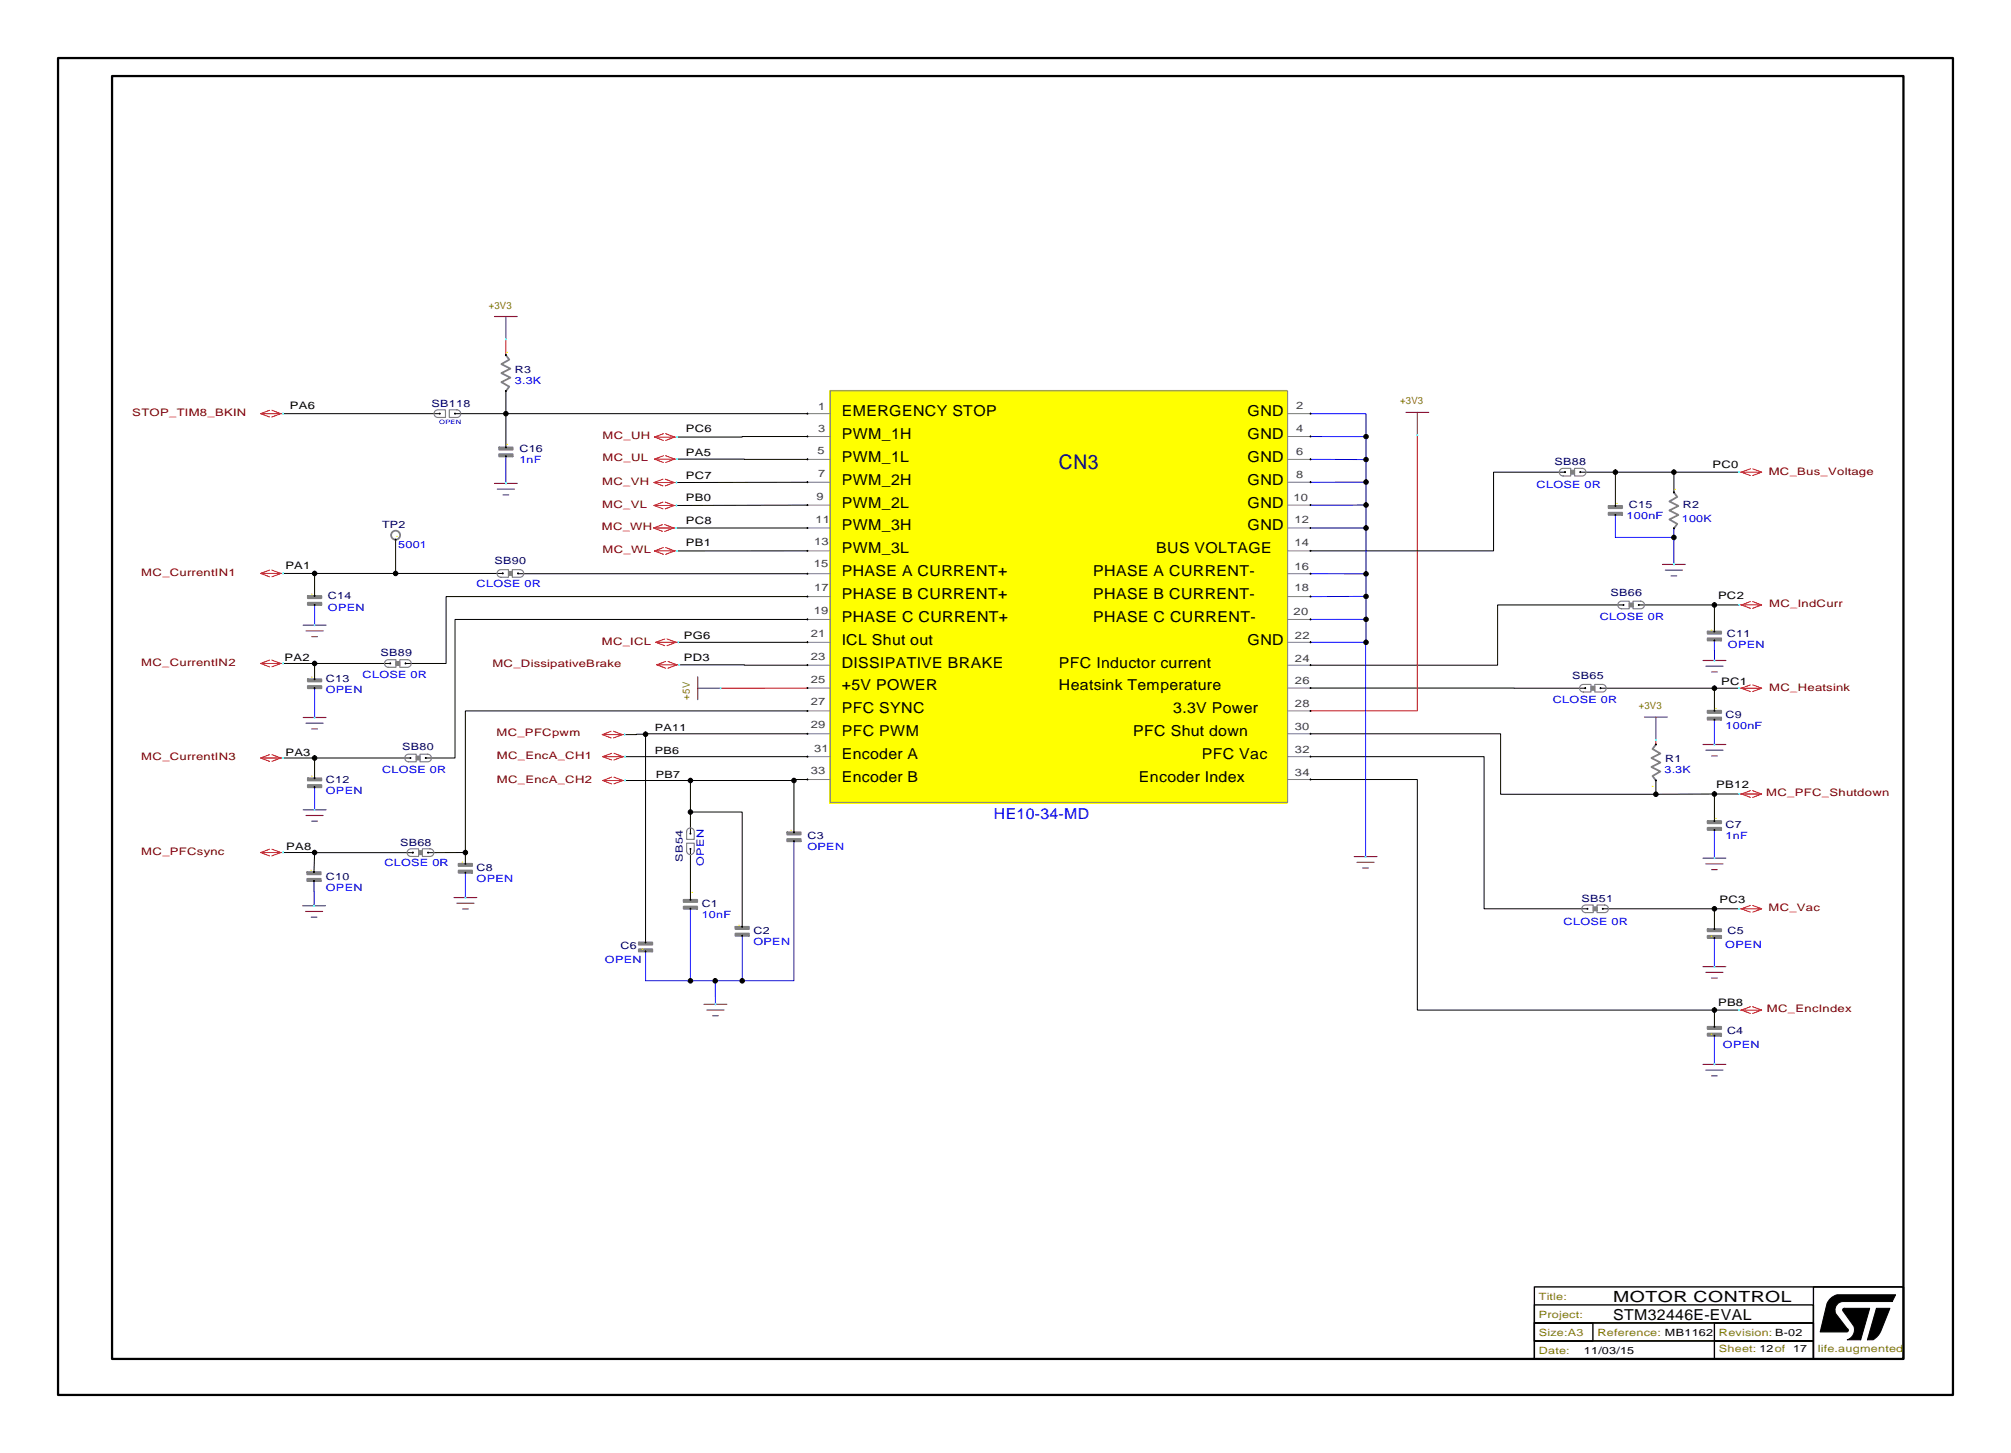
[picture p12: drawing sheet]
<svg xmlns="http://www.w3.org/2000/svg" width="447mm" height="323mm" viewBox="0 0 447 323" stroke-linecap="round" stroke-linejoin="round" font-family="sans-serif">
<g fill="none" stroke="#000" stroke-width=".22">
<path d="M62.9 91.9h34.8M101.1 91.9h78.3M112.4 86.9v12.5M179.4 97l-29 .1M87.9 119.9v7.5M150.2 117.3h29.2M150.4 102l29 .1M179.4 107.1l-29.1 .1M179.4 112.2l-29.1 .1M347.7 104.9h-15.9v17.5h-40.6M351.1 104.9h35.3M358.9 104.9v7.5"/>
<path d="M371.9 104.9v4.5M62.9 127.4h48.8M69.9 127.4v5M115.1 127.4l64.3 .1M179.4 132.5h-80.3v14.9h-9M179.4 137.6h-78.3v30.8h-6.5M179.4 122.4h-29M360.7 134.4h-28v13.4h-41.5M364.1 134.4h22.3M380.9 134.4v5.9M62.9 147.4h23.8M69.9 147.4v3.5"/>
<path d="M150.7 142.7h28.7M150.9 147.7l28.5 .1M179.4 157.9h-76v31.5M291.2 152.9h61M355.6 152.9h30.8M380.9 152.9v5M62.9 168.4h28.3M69.9 168.4v4.5M138.9 173.4h37.5M138.9 168.1h40.5M143.4 163.1l-4.6 .1M153.4 173.4v11.8"/>
<path d="M176.4 173.4v11.5M179.4 173.2h-3v.2M179.4 163h-36v46.4M291.2 168.1h38.5v33.8h23M291.2 173.2h23.7v51.2h66M291.2 163h42.2v13.4h34.5M367.9 173.4v3h13M380.9 176.4v6M380.9 176.4h5.5M62.9 189.4h7M69.9 189.4h21.8M69.9 189.4l-.1 4.3"/>
<path d="M103.4 189.4v2.5M103.4 189.4h-8.3M153.4 180.4h11.5v25.5M153.4 188.6v11.3M356.1 201.9h30.3M380.9 201.9v4.5M380.9 224.4v3.7M380.9 224.4h5.5"/>
</g>
<g fill="none" stroke="#00f" stroke-width=".22">
<path d="M291.2 91.9h12.3v5.1M291.2 97h12.3M303.5 97v5.1M112.4 101.4v6M291.2 117.3h12.3M291.2 102.1h12.3M303.5 102.1v5h-12.3M303.5 107.1v20.4M303.5 112.2h-12.3M358.9 114.4v5h13M371.9 117.4v8M69.9 134.4v4.5"/>
<path d="M291.2 127.5h12.3M303.5 132.5v5.1h-12.3M303.5 127.5v5M303.5 137.6v5.1M303.5 132.5h-12.3M69.9 152.9v6.5M291.2 142.7h12.3M303.5 142.7l-.1 47.6M380.9 142.3v4.4M380.9 159.9v5.5M69.9 174.9v5M69.8 195.7v5.5"/>
<path d="M103.4 193.9v5.5M176.4 186.9v31h-11.5M380.9 184.4v6.2M143.4 211.4v6.5h10M153.4 201.9v16M153.4 217.9h11.5M158.9 217.9l.1 5.2M164.9 207.9v10M380.9 208.4v6.3M380.9 230.1v6.4"/>
</g>
<g fill="none" stroke="#f00" stroke-width=".22">
<path d="M112.4 75.4v3.5M57.9 91.9l2 .7M59.9 91.1l-2 .8h5M60.4 91.1l2 .8-2 .7M145.4 97.1l2 .7M147.4 96.3l-2 .8h5M147.9 96.3l2 .8-2 .7M314.9 96.7v61.2h-23.7M145.2 117.3l2 .7M145.3 107.2l2 .7M145.3 112.3l2 .7M145.4 102l2 .7"/>
<path d="M147.2 116.5l-2 .8h5M147.3 106.4l-2 .8h5M147.3 111.5l-2 .8h5M147.4 101.2l-2 .8h5M147.7 116.5l2 .8-2 .7M147.8 106.4l2 .8-2 .7M147.8 111.5l2 .8-2 .7M147.9 101.2l2 .8-2 .7M386.4 104.9h5l-2 .7M388.9 104.1l-2 .8 2 .7M389.4 104.1l2 .8M57.9 127.4l2 .7"/>
<path d="M59.9 126.6l-2 .8h5M60.4 126.6l2 .8-2 .7M145.4 122.4l2 .7M147.4 121.6l-2 .8h5M147.9 121.6l2 .8-2 .7M386.4 134.4h5l-2 .7M388.9 133.6l-2 .8 2 .7M389.4 133.6l2 .8M57.9 147.4l2 .7M59.9 146.6l-2 .8h5M60.4 146.6l2 .8-2 .7M145.7 142.7l2 .7"/>
<path d="M145.9 147.7l2 .7M147.7 141.9l-2 .8h5M147.9 146.9l-2 .8h5M148.2 141.9l2 .8-2 .7M148.4 146.9l2 .8-2 .7M179.4 152.9h-19.3M386.4 152.9h5l-2 .7M388.9 152.1l-2 .8 2 .7M389.4 152.1l2 .8M57.9 168.4l2 .7M59.9 167.6l-2 .8h5M60.4 167.6l2 .8-2 .7"/>
<path d="M133.8 163.2l2 .7M133.9 173.4l2 .7M133.9 168.1l2 .7M135.8 162.4l-2 .8h5M135.9 172.6l-2 .8h5M135.9 167.3l-2 .8h5M136.3 162.4l2 .8-2 .7M136.4 172.6l2 .8-2 .7M136.4 167.3l2 .8-2 .7M367.9 164.4v1M386.4 176.4h5l-2 .7M388.9 175.6l-2 .8 2 .7"/>
<path d="M389.4 175.6l2 .8M57.9 189.4l2 .7M59.9 188.6l-2 .8h5M60.4 188.6l2 .8-2 .7M386.4 201.9h5l-2 .7M388.9 201.1l-2 .8 2 .7M389.4 201.1l2 .8M386.4 224.4h5l-2 .7M388.9 223.6l-2 .8 2 .7M389.4 223.6l2 .8"/>
</g>
<path d="M184.4 86.8h101.5v91.6h-101.5z" fill-rule="evenodd" fill="#ff0" stroke="#ff0" stroke-width=".38"/>
<g fill="#000" stroke="#000" stroke-width=".22">
<path d="M409.5 290.7l5.9-.1-2 7h-3a2.37 2.37 0 0 0 1.5-3l-2.5-3.5z" fill-rule="evenodd"/>
<path d="M416.9 290.6h3l-2 5-.5 1a2.34 2.34 0 0 1-2.5 1z" fill-rule="evenodd"/>
<path d="M406.8 288.4l1.3-.8h13l-.7 1.5h-11a1.88 1.88 0 0 0-1.5 2.8l2.5 3.2a.4 .4 0 0 1 .3 .4 .4 .4 0 0 1-.3 .4h-6l1.5-6.3z" fill-rule="evenodd"/>
<circle cx="112.4" cy="78.9" r=".1"/>
<circle cx="97.7" cy="91.9" r=".1"/>
<circle cx="101.1" cy="91.9" r=".1"/>
<circle cx="112.4" cy="86.9" r=".1"/>
<circle cx="112.4" cy="91.9" r=".5"/>
<circle cx="112.4" cy="99.4" r=".1"/>
<circle cx="179.4" cy="91.9" r=".1"/>
<circle cx="179.4" cy="97" r=".1"/>
<circle cx="291.2" cy="91.9" r=".1"/>
<circle cx="291.2" cy="97" r=".1"/>
<circle cx="303.5" cy="97" r=".5"/>
<circle cx="87.9" cy="119.9" r=".1"/>
<circle cx="112.4" cy="101.4" r=".1"/>
<circle cx="179.4" cy="107.1" r=".1"/>
<circle cx="179.4" cy="102.1" r=".1"/>
<circle cx="179.4" cy="112.2" r=".1"/>
<circle cx="179.4" cy="117.3" r=".1"/>
<circle cx="291.2" cy="112.2" r=".1"/>
<circle cx="291.2" cy="102.1" r=".1"/>
<circle cx="291.2" cy="107.1" r=".1"/>
<circle cx="291.2" cy="117.3" r=".1"/>
<circle cx="303.5" cy="107.1" r=".5"/>
<circle cx="303.5" cy="102.1" r=".5"/>
<circle cx="303.5" cy="117.3" r=".5"/>
<circle cx="303.5" cy="112.2" r=".5"/>
<circle cx="347.7" cy="104.9" r=".1"/>
<circle cx="351.1" cy="104.9" r=".1"/>
<circle cx="358.9" cy="104.9" r=".5"/>
<circle cx="358.9" cy="114.4" r=".1"/>
<circle cx="358.9" cy="112.4" r=".1"/>
<circle cx="371.9" cy="104.9" r=".5"/>
<circle cx="371.9" cy="119.4" r=".5"/>
<circle cx="371.9" cy="117.4" r=".1"/>
<circle cx="371.9" cy="109.4" r=".1"/>
<circle cx="69.9" cy="127.4" r=".5"/>
<circle cx="69.9" cy="132.4" r=".1"/>
<circle cx="69.9" cy="134.4" r=".1"/>
<circle cx="87.9" cy="127.4" r=".5"/>
<circle cx="111.7" cy="127.4" r=".1"/>
<circle cx="115.1" cy="127.4" r=".1"/>
<circle cx="179.4" cy="122.4" r=".1"/>
<circle cx="179.4" cy="127.5" r=".1"/>
<circle cx="179.4" cy="137.6" r=".1"/>
<circle cx="179.4" cy="132.5" r=".1"/>
<circle cx="291.2" cy="122.4" r=".1"/>
<circle cx="291.2" cy="132.5" r=".1"/>
<circle cx="291.2" cy="127.5" r=".1"/>
<circle cx="291.2" cy="137.6" r=".1"/>
<circle cx="303.5" cy="127.5" r=".5"/>
<circle cx="303.5" cy="137.6" r=".5"/>
<circle cx="303.5" cy="132.5" r=".5"/>
<circle cx="360.7" cy="134.4" r=".1"/>
<circle cx="364.1" cy="134.4" r=".1"/>
<circle cx="380.9" cy="134.4" r=".5"/>
<circle cx="69.9" cy="147.4" r=".5"/>
<circle cx="69.9" cy="150.9" r=".1"/>
<circle cx="69.9" cy="152.9" r=".1"/>
<circle cx="86.7" cy="147.4" r=".1"/>
<circle cx="90.1" cy="147.4" r=".1"/>
<circle cx="179.4" cy="142.7" r=".1"/>
<circle cx="179.4" cy="147.8" r=".1"/>
<circle cx="179.4" cy="152.9" r=".1"/>
<circle cx="179.4" cy="157.9" r=".1"/>
<circle cx="291.2" cy="147.8" r=".1"/>
<circle cx="291.2" cy="142.7" r=".1"/>
<circle cx="291.2" cy="152.9" r=".1"/>
<circle cx="291.2" cy="157.9" r=".1"/>
<circle cx="303.5" cy="142.7" r=".5"/>
<circle cx="352.2" cy="152.9" r=".1"/>
<circle cx="355.6" cy="152.9" r=".1"/>
<circle cx="380.9" cy="140.3" r=".1"/>
<circle cx="380.9" cy="157.9" r=".1"/>
<circle cx="380.9" cy="142.3" r=".1"/>
<circle cx="380.9" cy="152.9" r=".5"/>
<circle cx="380.9" cy="159.9" r=".1"/>
<circle cx="69.9" cy="168.4" r=".5"/>
<circle cx="69.9" cy="172.9" r=".1"/>
<circle cx="69.9" cy="174.9" r=".1"/>
<circle cx="91.2" cy="168.4" r=".1"/>
<circle cx="94.6" cy="168.4" r=".1"/>
<circle cx="143.4" cy="163.1" r=".5"/>
<circle cx="153.4" cy="173.4" r=".5"/>
<circle cx="176.4" cy="173.4" r=".5"/>
<circle cx="179.4" cy="163" r=".1"/>
<circle cx="179.4" cy="168.1" r=".1"/>
<circle cx="179.4" cy="173.2" r=".1"/>
<circle cx="291.2" cy="163" r=".1"/>
<circle cx="291.2" cy="168.1" r=".1"/>
<circle cx="291.2" cy="173.2" r=".1"/>
<circle cx="367.9" cy="176.5" r=".5"/>
<circle cx="367.9" cy="165.4" r=".1"/>
<circle cx="367.9" cy="173.4" r=".1"/>
<circle cx="380.9" cy="176.4" r=".5"/>
<circle cx="69.8" cy="195.7" r=".1"/>
<circle cx="69.8" cy="193.7" r=".1"/>
<circle cx="69.9" cy="189.4" r=".5"/>
<circle cx="91.7" cy="189.4" r=".1"/>
<circle cx="95.1" cy="189.4" r=".1"/>
<circle cx="103.4" cy="189.4" r=".5"/>
<circle cx="103.4" cy="191.9" r=".1"/>
<circle cx="103.4" cy="193.9" r=".1"/>
<circle cx="153.4" cy="185.2" r=".1"/>
<circle cx="153.4" cy="180.4" r=".5"/>
<circle cx="153.4" cy="199.9" r=".1"/>
<circle cx="153.4" cy="188.6" r=".1"/>
<circle cx="176.4" cy="184.9" r=".1"/>
<circle cx="176.4" cy="186.9" r=".1"/>
<circle cx="380.9" cy="182.4" r=".1"/>
<circle cx="380.9" cy="184.4" r=".1"/>
<circle cx="143.4" cy="211.4" r=".1"/>
<circle cx="143.4" cy="209.4" r=".1"/>
<circle cx="153.4" cy="217.9" r=".5"/>
<circle cx="153.4" cy="201.9" r=".1"/>
<circle cx="158.9" cy="217.9" r=".5"/>
<circle cx="164.9" cy="205.9" r=".1"/>
<circle cx="164.9" cy="217.9" r=".5"/>
<circle cx="164.9" cy="207.9" r=".1"/>
<circle cx="352.7" cy="201.9" r=".1"/>
<circle cx="356.1" cy="201.9" r=".1"/>
<circle cx="380.9" cy="206.4" r=".1"/>
<circle cx="380.9" cy="201.9" r=".5"/>
<circle cx="380.9" cy="208.4" r=".1"/>
<circle cx="380.9" cy="228.1" r=".1"/>
<circle cx="380.9" cy="230.1" r=".1"/>
<circle cx="380.9" cy="224.4" r=".5"/>
</g>
<path d="M340.9 297.9h62v4h-62zM340.9 293.9h62v4h-62zM340.9 293.9h13v4h-13zM340.9 289.9h62v4h-62zM340.9 285.9h82v16h-82zM380.9 293.9h22v4h-22zM380.9 297.9h22v4h-22zM402.9 285.9h20v16h-20z" fill="none" stroke="#000" stroke-width=".3"/>
<path d="M12.9 12.9h421v297h-421zM24.9 16.9h398v285h-398z" fill="none" stroke="#000" stroke-width=".5"/>
<g fill="#0ff" stroke="#0ff" stroke-width=".22">
<circle cx="150.4" cy="122.4" r=".1"/>
<circle cx="62.9" cy="91.9" r=".1"/>
<circle cx="138.9" cy="173.4" r=".1"/>
<circle cx="150.9" cy="147.7" r=".1"/>
<circle cx="386.4" cy="104.9" r=".1"/>
<circle cx="386.4" cy="134.4" r=".1"/>
<circle cx="386.4" cy="152.9" r=".1"/>
<circle cx="386.4" cy="176.4" r=".1"/>
<circle cx="150.4" cy="97.1" r=".1"/>
<circle cx="386.4" cy="224.4" r=".1"/>
<circle cx="150.4" cy="102" r=".1"/>
<circle cx="150.3" cy="107.2" r=".1"/>
<circle cx="62.9" cy="147.4" r=".1"/>
<circle cx="150.2" cy="117.3" r=".1"/>
<circle cx="386.4" cy="201.9" r=".1"/>
<circle cx="62.9" cy="168.4" r=".1"/>
<circle cx="150.3" cy="112.3" r=".1"/>
<circle cx="62.9" cy="189.4" r=".1"/>
<circle cx="150.7" cy="142.7" r=".1"/>
<circle cx="62.9" cy="127.4" r=".1"/>
<circle cx="138.8" cy="163.2" r=".1"/>
<circle cx="138.9" cy="168.1" r=".1"/>
<circle cx="303.4" cy="190.3" r=".1"/>
<circle cx="160.1" cy="152.9" r=".1"/>
<circle cx="380.9" cy="190.6" r=".1"/>
<circle cx="380.9" cy="165.4" r=".1"/>
<circle cx="69.8" cy="201.2" r=".1"/>
<circle cx="69.9" cy="138.9" r=".1"/>
<circle cx="112.4" cy="107.4" r=".1"/>
<circle cx="112.4" cy="75.4" r=".1"/>
<circle cx="380.9" cy="146.7" r=".1"/>
<circle cx="103.4" cy="199.4" r=".1"/>
<circle cx="367.9" cy="164.4" r=".1"/>
<circle cx="371.9" cy="125.4" r=".1"/>
<circle cx="159" cy="223.1" r=".1"/>
<circle cx="380.9" cy="236.5" r=".1"/>
<circle cx="380.9" cy="214.7" r=".1"/>
<circle cx="314.9" cy="96.7" r=".1"/>
<circle cx="69.9" cy="179.9" r=".1"/>
<circle cx="69.9" cy="159.4" r=".1"/>
</g>
<g fill="none" stroke="#800080" stroke-width=".25">
<path d="M109.9 70.3h5M112.4 70.3v5.1M312.4 91.6h5M314.9 91.6v5.1M109.9 107.4h5M110.5 108.7h3.8M111.8 109.9h1.2M67.4 138.9h5M369.4 125.4h5M370 126.7h3.8M371.3 127.9h1.2M67.4 159.4h5"/>
<path d="M68 140.2h3.8M69.3 141.4h1.2M155 150.4v5M155 152.9h5.1M365.4 159.3h5M367.9 159.3v5.1M378.4 146.7h5M379 148h3.8M380.3 149.3h1.2M67.4 179.9h5M68 160.7h3.8M69.3 161.9h1.2"/>
<path d="M378.4 165.4h5M379 166.7h3.8M380.3 167.9h1.2M68 181.2h3.8M69.3 182.4h1.2M100.9 199.4h5M300.9 190.3h5M301.5 191.6h3.8M302.8 192.8h1.2M378.4 190.6h5M379 191.9h3.8M380.3 193.2h1.2"/>
<path d="M67.2 201.2h5.1M67.9 202.5h3.8M69.1 203.8h1.3M101.5 200.7h3.8M102.8 201.9h1.2M378.4 214.7h5M379 216h3.8M380.3 217.3h1.2M156.4 223.1h5.1M157 224.4h3.9M158.3 225.7h1.3M378.4 236.5h5"/>
<path d="M379 237.7h3.8M380.3 239h1.2"/>
</g>
<g fill="#808080" stroke="#808080" stroke-width=".4">
<path d="M68.4 132.4h3v.5h-3z" fill-rule="evenodd"/>
<path d="M68.4 133.9h3v.5h-3z" fill-rule="evenodd"/>
<path d="M110.9 99.4h3v.5h-3z" fill-rule="evenodd"/>
<path d="M110.9 100.9h3v.5h-3z" fill-rule="evenodd"/>
<path d="M379.4 182.4h3v.5h-3z" fill-rule="evenodd"/>
<path d="M379.4 183.9h3v.5h-3z" fill-rule="evenodd"/>
<path d="M163.4 205.9h3v.5h-3z" fill-rule="evenodd"/>
<path d="M163.4 207.4h3v.5h-3z" fill-rule="evenodd"/>
<path d="M357.4 112.4h3v.5h-3z" fill-rule="evenodd"/>
<path d="M357.4 113.9h3v.5h-3z" fill-rule="evenodd"/>
<path d="M174.9 184.9h3v.5h-3z" fill-rule="evenodd"/>
<path d="M174.9 186.4h3v.5h-3z" fill-rule="evenodd"/>
<path d="M379.4 157.9h3v.5h-3z" fill-rule="evenodd"/>
<path d="M379.4 159.4h3v.5h-3z" fill-rule="evenodd"/>
<path d="M68.4 150.9h3v.5h-3z" fill-rule="evenodd"/>
<path d="M68.4 152.4h3v.5h-3z" fill-rule="evenodd"/>
<path d="M141.9 210.9h3v.5h-3z" fill-rule="evenodd"/>
<path d="M141.9 209.4h3v.5h-3z" fill-rule="evenodd"/>
<path d="M101.9 191.9h3v.5h-3z" fill-rule="evenodd"/>
<path d="M101.9 193.4h3v.5h-3z" fill-rule="evenodd"/>
<path d="M68.4 172.9h3v.5h-3z" fill-rule="evenodd"/>
<path d="M68.4 174.4h3v.5h-3z" fill-rule="evenodd"/>
<path d="M68.3 193.7h3v.5h-3z" fill-rule="evenodd"/>
<path d="M68.3 195.2h3v.5h-3z" fill-rule="evenodd"/>
<path d="M379.4 229.6h3v.5h-3z" fill-rule="evenodd"/>
<path d="M379.4 228.1h3v.5h-3z" fill-rule="evenodd"/>
<path d="M151.9 199.9h3v.5h-3z" fill-rule="evenodd"/>
<path d="M151.9 201.4h3v.5h-3z" fill-rule="evenodd"/>
<path d="M379.4 207.9h3v.5h-3z" fill-rule="evenodd"/>
<path d="M379.4 206.4h3v.5h-3z" fill-rule="evenodd"/>
<path d="M379.4 140.3h3v.5h-3z" fill-rule="evenodd"/>
<path d="M379.4 141.8h3v.5h-3z" fill-rule="evenodd"/>
</g>
<g fill="none" stroke="#808080" stroke-width=".4">
<path d="M112.4 78.9l.7 1-1.7 1 2 1-2 1 2 1-2 1 1.7 1-.7 1M371.9 109.4l.7 1-1.7 1 2 1-2 1 2 1-2 1 1.7 1-.7 1M367.9 165.4l-.8 1 1.8 1-2 1 2 1-2 1 2 1-1.8 1 .8 1"/>
<circle cx="87.9" cy="118.9" r="1"/>
</g>
<g fill="none" stroke="#808080" stroke-width=".22">
<path d="M179.4 91.9h5.1M179.4 97h5.1M184.5 86.8h101.6v91.5h-101.6zM286.1 91.9h5.1M286.1 97h5.1M179.4 102.1h5.1M179.4 107.1h5.1M179.4 112.2h5.1M179.4 117.3h5.1M286.1 102.1h5.1M286.1 107.1h5.1M286.1 112.2h5.1"/>
<path d="M286.1 117.3h5.1M179.4 122.4h5.1M179.4 127.5h5.1M179.4 132.5h5.1M179.4 137.6h5.1M286.1 122.4h5.1M286.1 127.5h5.1M286.1 132.5h5.1M286.1 137.6h5.1M179.4 152.9h5.1M179.4 147.8h5.1M179.4 142.7h5.1"/>
<path d="M179.4 157.9h5.1M286.1 152.9h5.1M286.1 147.8h5.1M286.1 142.7h5.1M286.1 157.9h5.1M179.4 173.2h5.1M179.4 163h5.1M179.4 168.1h5.1M286.1 173.2h5.1M286.1 163h5.1M286.1 168.1h5.1"/>
</g>
<g fill="none" stroke="#808080" stroke-width=".25">
<path d="M96.7 91.3l.6-.3h1.7v1.7h-1.7a.85 .85 0 0 1-.8-.5 .85 .85 0 0 1 .2-.9zM99.8 91h1.7a.85 .85 0 0 1 .9 .9 .85 .85 0 0 1-.9 .8h-1.7zM346.7 104.3l.6-.3h1.7v1.7h-1.7a.85 .85 0 0 1-.8-.5 .85 .85 0 0 1 .2-.9zM349.8 104h1.7a.85 .85 0 0 1 .9 .9 .85 .85 0 0 1-.9 .8h-1.7zM110.7 126.8l.6-.3h1.7v1.7h-1.7a.85 .85 0 0 1-.8-.5 .85 .85 0 0 1 .2-.9zM113.8 126.5h1.7a.85 .85 0 0 1 .9 .9 .85 .85 0 0 1-.9 .8h-1.7zM359.7 133.8l.6-.3h1.7v1.7h-1.7a.85 .85 0 0 1-.8-.5 .85 .85 0 0 1 .2-.9zM362.8 133.5h1.7a.85 .85 0 0 1 .9 .9 .85 .85 0 0 1-.9 .8h-1.7zM85.7 146.8l.6-.3h1.7v1.7h-1.7a.85 .85 0 0 1-.8-.5 .85 .85 0 0 1 .2-.9zM88.8 146.5h1.7a.85 .85 0 0 1 .9 .9 .85 .85 0 0 1-.9 .8h-1.7zM351.2 152.3l.6-.3h1.7v1.7h-1.7a.85 .85 0 0 1-.8-.5 .85 .85 0 0 1 .2-.9zM354.3 152h1.7a.85 .85 0 0 1 .9 .9 .85 .85 0 0 1-.9 .8h-1.7z"/>
<path d="M90.2 167.8l.6-.3h1.7v1.7h-1.7a.85 .85 0 0 1-.8-.5 .85 .85 0 0 1 .2-.9zM93.3 167.5h1.7a.85 .85 0 0 1 .9 .9 .85 .85 0 0 1-.9 .8h-1.7zM90.7 188.8l.6-.2h1.7v1.7h-1.7a.85 .85 0 0 1-.8-.6 .85 .85 0 0 1 .2-.9zM93.8 188.6h1.7a.85 .85 0 0 1 .9 .8 .85 .85 0 0 1-.9 .9h-1.7zM152.5 187.3h1.7v1.7a.85 .85 0 0 1-.8 .9 .85 .85 0 0 1-.9-.9zM152.8 184.2a.85 .85 0 0 1 .9-.2 .85 .85 0 0 1 .5 .8v1.7h-1.7v-1.7zM351.7 201.3l.6-.3h1.7v1.7h-1.7a.85 .85 0 0 1-.8-.5 .85 .85 0 0 1 .2-.9zM354.8 201h1.7a.85 .85 0 0 1 .9 .9 .85 .85 0 0 1-.9 .8h-1.7z"/>
</g>
<g fill="#808080" stroke="#808080" stroke-width=".25">
<path d="M93 189h.8v.8h-.8z" fill-rule="evenodd"/>
<path d="M353.5 152.5h.8v.8h-.8z" fill-rule="evenodd"/>
<path d="M354 201.5h.8v.8h-.8z" fill-rule="evenodd"/>
<path d="M349 104.5h.8v.8h-.8z" fill-rule="evenodd"/>
<path d="M88 147h.8v.8h-.8z" fill-rule="evenodd"/>
<path d="M113 127h.8v.8h-.8z" fill-rule="evenodd"/>
<path d="M362 134h.8v.8h-.8z" fill-rule="evenodd"/>
<path d="M92.5 168h.8v.8h-.8z" fill-rule="evenodd"/>
</g>
<text font-size="4.5" fill="#000080" x="235.3" y="104.3">CN3</text>
<g font-size="3.4">
<text x="187" y="92.4">EMERGENCY STOP</text>
<text x="277.2" y="92.4">GND</text>
<text x="187" y="97.5">PWM_1H</text>
<text x="277.2" y="97.5">GND</text>
<text x="187" y="102.6">PWM_1L</text>
<text x="187" y="107.7">PWM_2H</text>
<text x="277.2" y="102.6">GND</text>
<text x="277.2" y="107.7">GND</text>
<text x="187" y="112.7">PWM_2L</text>
<text x="277.2" y="112.7">GND</text>
<text x="187" y="117.8">PWM_3H</text>
<text x="277.2" y="117.8">GND</text>
<text x="187" y="122.9">PWM_3L</text>
<text x="256.9" y="122.9">BUS VOLTAGE</text>
<text x="187" y="128">PHASE A CURRENT+</text>
<text x="242.9" y="128">PHASE A CURRENT-</text>
<text x="187" y="133.1">PHASE B CURRENT+</text>
<text x="242.9" y="133.1">PHASE B CURRENT-</text>
<text x="187" y="143.2">ICL Shut out</text>
<text x="187" y="138.1">PHASE C CURRENT+</text>
<text x="242.9" y="138.1">PHASE C CURRENT-</text>
<text x="277.2" y="143.2">GND</text>
<text x="187" y="148.3">DISSIPATIVE BRAKE</text>
<text x="235.3" y="148.3">PFC Inductor current</text>
<text x="187" y="153.4">+5V POWER</text>
<text x="235.3" y="153.4">Heatsink Temperature</text>
<text x="187" y="158.5">PFC SYNC</text>
<text x="260.7" y="158.5">3.3V Power</text>
<text x="187" y="163.5">PFC PWM</text>
<text x="251.8" y="163.5">PFC Shut down</text>
<text x="187" y="168.6">Encoder A</text>
<text x="187" y="173.7">Encoder B</text>
<text x="253.1" y="173.7">Encoder Index</text>
<text x="267" y="168.6">PFC Vac</text>
<text x="358.4" y="293.2">STM32446E-EVAL</text>
<text x="358.4" y="289.1">MOTOR CONTROL</text>
</g>
<text font-size="3.4" fill="#00f" x="220.8" y="182">HE10-34-MD</text>
<g font-size="2.3" fill="#ff0">
<text x="112.4" y="78.4">.</text>
<text x="112.4" y="98.9">.</text>
<text x="358.9" y="111.9">.</text>
<text x="371.9" y="108.9">.</text>
<text x="87.9" y="119.4">.</text>
<text x="69.4" y="132.4" transform="rotate(-90 69.4 132.4)">.</text>
<text x="380.4" y="140.3" transform="rotate(-90 380.4 140.3)">.</text>
<text x="69.4" y="150.9" transform="rotate(-90 69.4 150.9)">.</text>
<text x="380.9" y="157.4">.</text>
<text x="69.4" y="172.9" transform="rotate(-90 69.4 172.9)">.</text>
<text x="366.9" y="174.9">.</text>
<text x="175.9" y="184.9" transform="rotate(-90 175.9 184.9)">.</text>
<text x="380.9" y="181.9">.</text>
<text x="102.9" y="191.9" transform="rotate(-90 102.9 191.9)">.</text>
<text x="69.3" y="193.7" transform="rotate(-90 69.3 193.7)">.</text>
<text x="153.5" y="198.3">.</text>
<text x="164.4" y="205.9" transform="rotate(-90 164.4 205.9)">.</text>
<text x="380.4" y="208.4" transform="rotate(-90 380.4 208.4)">.</text>
<text x="142.9" y="211.4" transform="rotate(-90 142.9 211.4)">.</text>
<text x="380.4" y="230.1" transform="rotate(-90 380.4 230.1)">.</text>
</g>
<g font-size="2.3" fill="#800000">
<text x="29.4" y="92.4">STOP_TIM8_BKIN</text>
<text x="133.9" y="97.6">MC_UH</text>
<text x="133.8" y="107.7">MC_VH</text>
<text x="133.9" y="102.5">MC_UL</text>
<text x="393" y="105.4">MC_Bus_Voltage</text>
<text x="133.8" y="112.8">MC_VL</text>
<text x="133.7" y="117.8">MC_WH</text>
<text x="133.9" y="122.9">MC_WL</text>
<text x="31.4" y="127.9">MC_CurrentIN1</text>
<text x="393.1" y="134.9">MC_IndCurr</text>
<text x="133.7" y="143.2">MC_ICL</text>
<text x="31.4" y="147.9">MC_CurrentIN2</text>
<text x="109.4" y="148.2">MC_DissipativeBrake</text>
<text x="393.1" y="153.4">MC_Heatsink</text>
<text x="110.3" y="163.5">MC_PFCpwm</text>
<text x="31.4" y="168.9">MC_CurrentIN3</text>
<text x="110.4" y="174">MC_EncA_CH2</text>
<text x="110.4" y="168.7">MC_EncA_CH1</text>
<text x="392.4" y="176.9">MC_PFC_Shutdown</text>
<text x="31.4" y="189.9">MC_PFCsync</text>
<text x="392.9" y="202.4">MC_Vac</text>
<text x="392.6" y="224.9">MC_EncIndex</text>
</g>
<g font-size="2.3">
<text x="64.4" y="90.9">PA6</text>
<text x="152.4" y="95.9">PC6</text>
<text x="152.4" y="101.4">PA5</text>
<text x="152.4" y="106.4">PC7</text>
<text x="380.5" y="104">PC0</text>
<text x="152.4" y="111.4">PB0</text>
<text x="152.4" y="116.4">PC8</text>
<text x="152.4" y="121.4">PB1</text>
<text x="63.4" y="126.4">PA1</text>
<text x="381.7" y="133.1">PC2</text>
<text x="151.9" y="141.9">PG6</text>
<text x="63.2" y="146.8">PA2</text>
<text x="151.9" y="146.9">PD3</text>
<text x="382.4" y="152.1">PC1</text>
<text x="63.4" y="167.9">PA3</text>
<text x="381.3" y="175.1">PB12</text>
<text x="63.6" y="188.8">PA8</text>
<text x="382" y="200.7">PC3</text>
<text x="381.7" y="223.4">PB8</text>
</g>
<g font-size="2.3" fill="#404040">
<text x="181.8" y="91">1</text>
<text x="288" y="90.9">2</text>
<text x="288" y="96">4</text>
<text x="181.6" y="100.9">5</text>
<text x="181.8" y="96.1">3</text>
<text x="288" y="101.1">6</text>
<text x="181.8" y="106">7</text>
<text x="288" y="106.1">8</text>
<text x="181.4" y="111">9</text>
<text x="287.4" y="111.4">10</text>
<text x="181.2" y="116.1">11</text>
<text x="287.6" y="116.3">12</text>
<text x="180.8" y="126">15</text>
<text x="180.9" y="121.1">13</text>
<text x="287.6" y="121.4">14</text>
<text x="180.9" y="131.2">17</text>
<text x="287.6" y="126.6">16</text>
<text x="287.6" y="131.3">18</text>
<text x="180.8" y="136.5">19</text>
<text x="287.4" y="136.7">20</text>
<text x="180.1" y="141.5">21</text>
<text x="287.7" y="141.9">22</text>
<text x="180.1" y="146.6">23</text>
<text x="287.7" y="147">24</text>
<text x="180.1" y="151.6">25</text>
<text x="287.7" y="152.1">26</text>
<text x="180.1" y="156.7">27</text>
<text x="180.1" y="161.8">29</text>
<text x="287.7" y="157.1">28</text>
<text x="180.9" y="167">31</text>
<text x="287.7" y="162.2">30</text>
<text x="287.7" y="167.3">32</text>
<text x="180.1" y="172">33</text>
<text x="287.7" y="172.4">34</text>
</g>
<g font-size="2.2" fill="#808000">
<text x="108.6" y="68.6">+3V3</text>
<text x="311.1" y="89.9">+3V3</text>
<text x="153.3" y="155.4" transform="rotate(-90 153.3 155.4)">+5V</text>
<text x="364.1" y="157.6">+3V3</text>
<text x="341.9" y="292.9">Project:</text>
<text x="341.9" y="288.9">Title:</text>
<text x="341.9" y="296.9">Size:A3</text>
<text x="354.9" y="296.9">Reference: MB1162</text>
<text x="381.9" y="296.9">Revision: B-02</text>
<text x="341.9" y="300.9">Date:</text>
<text x="381.9" y="300.4">Sheet: 12of</text>
<text x="403.9" y="300.4">life.augmented</text>
</g>
<g font-size="2.2" fill="#000080">
<text x="114.4" y="82.9">R3</text>
<text x="95.9" y="90.4">SB118</text>
<text x="115.4" y="100.4">C16</text>
<text x="345.4" y="103.4">SB88</text>
<text x="361.9" y="112.9">C15</text>
<text x="373.9" y="112.9">R2</text>
<text x="84.9" y="117.4">TP2</text>
<text x="109.9" y="125.3">SB90</text>
<text x="72.9" y="133.2">C14</text>
<text x="357.8" y="132.3">SB66</text>
<text x="383.7" y="141.5">C11</text>
<text x="84.6" y="145.7">SB89</text>
<text x="72.4" y="151.6">C13</text>
<text x="349.3" y="150.8">SB65</text>
<text x="383.4" y="159.4">C9</text>
<text x="89.4" y="166.7">SB80</text>
<text x="72.4" y="173.9">C12</text>
<text x="370" y="169.2">R1</text>
<text x="383.4" y="183.9">C7</text>
<text x="88.9" y="187.9">SB68</text>
<text x="151.7" y="191.4" transform="rotate(-90 151.7 191.4)">SB54</text>
<text x="179.4" y="186.4">C3</text>
<text x="72.4" y="195.4">C10</text>
<text x="105.9" y="193.4">C8</text>
<text x="155.9" y="201.4">C1</text>
<text x="351.4" y="200.4">SB51</text>
<text x="167.4" y="207.4">C2</text>
<text x="383.8" y="207.6">C5</text>
<text x="137.9" y="210.9">C6</text>
<text x="383.7" y="229.7">C4</text>
</g>
<g font-size="2.2" fill="#00f">
<text x="114.4" y="85.4">3.3K</text>
<text x="115.4" y="102.9">1nF</text>
<text x="341.4" y="108.4">CLOSE 0R</text>
<text x="361.4" y="115.4">100nF</text>
<text x="373.6" y="115.9">100K</text>
<text x="88.5" y="121.7">5001</text>
<text x="105.9" y="130.4">CLOSE 0R</text>
<text x="72.9" y="135.7">OPEN</text>
<text x="355.4" y="137.6">CLOSE 0R</text>
<text x="383.9" y="143.9">OPEN</text>
<text x="72.4" y="154.1">OPEN</text>
<text x="80.6" y="150.7">CLOSE 0R</text>
<text x="345" y="156.3">CLOSE 0R</text>
<text x="383.4" y="161.9">100nF</text>
<text x="84.9" y="171.7">CLOSE 0R</text>
<text x="369.8" y="171.6">3.3K</text>
<text x="72.4" y="176.4">OPEN</text>
<text x="179.4" y="188.9">OPEN</text>
<text x="383.4" y="186.4">1nF</text>
<text x="72.4" y="197.9">OPEN</text>
<text x="85.4" y="192.4">CLOSE 0R</text>
<text x="105.9" y="195.9">OPEN</text>
<text x="156.4" y="192.4" transform="rotate(-90 156.4 192.4)">OPEN</text>
<text x="155.9" y="203.9">10nF</text>
<text x="167.4" y="209.9">OPEN</text>
<text x="347.4" y="205.4">CLOSE 0R</text>
<text x="134.4" y="213.9">OPEN</text>
<text x="383.3" y="210.6">OPEN</text>
<text x="382.8" y="232.8">OPEN</text>
</g>
<g font-size="2.2">
<text x="145.5" y="162.3">PA11</text>
<text x="145.5" y="167.5">PB6</text>
<text x="145.7" y="172.8">PB7</text>
<text x="351.9" y="300.9">11/03/15</text>
<text x="398.4" y="300.4">17</text>
</g>
<text font-size="1.3" fill="#00f" x="97.6" y="94.3">OPEN</text>
</svg>
